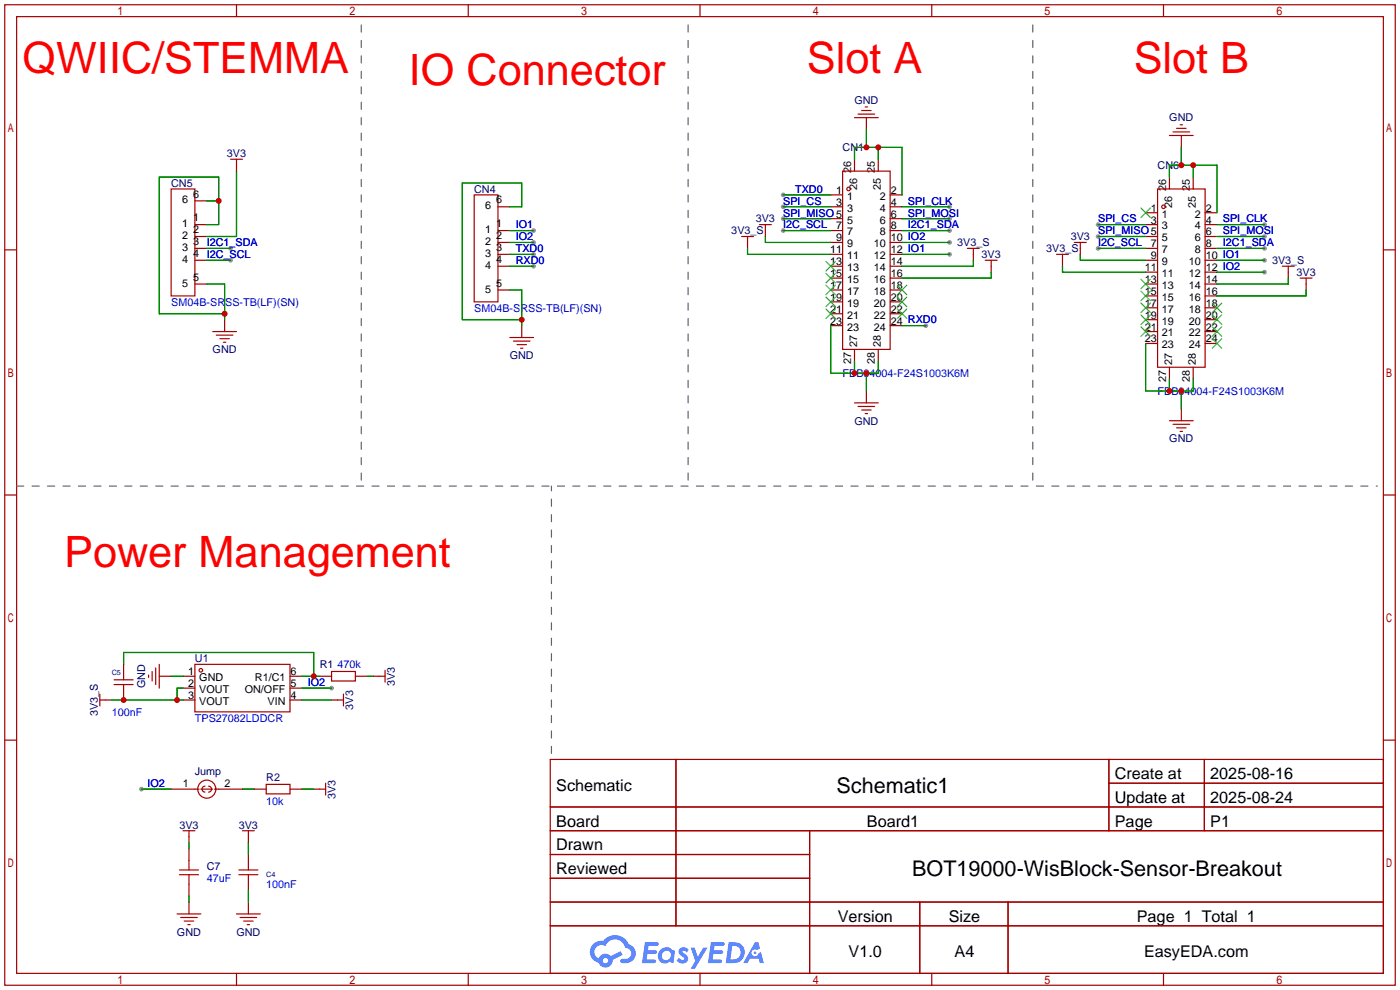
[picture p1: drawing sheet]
<svg xmlns="http://www.w3.org/2000/svg" width="299mm" height="212mm" viewBox="0 0 299 212" stroke-linecap="round" stroke-linejoin="round" font-family="sans-serif">
<g fill="#999">
<circle cx="114" cy="51.8" r=".51"/>
<circle cx="114" cy="54.4" r=".51"/>
<circle cx="114" cy="56.9" r=".51"/>
<circle cx="49.3" cy="53.1" r=".51"/>
<circle cx="49.3" cy="55.6" r=".51"/>
<circle cx="114" cy="49.3" r=".51"/>
<circle cx="167.4" cy="41.7" r=".51"/>
<circle cx="167.4" cy="44.2" r=".51"/>
<circle cx="167.4" cy="46.7" r=".51"/>
<circle cx="167.4" cy="49.3" r=".51"/>
<circle cx="202.9" cy="44.2" r=".51"/>
<circle cx="202.9" cy="46.7" r=".51"/>
<circle cx="202.9" cy="49.3" r=".51"/>
<circle cx="202.9" cy="51.8" r=".51"/>
<circle cx="202.9" cy="54.4" r=".51"/>
<circle cx="197.9" cy="69.6" r=".51"/>
<circle cx="234.7" cy="48" r=".51"/>
<circle cx="234.7" cy="50.5" r=".51"/>
<circle cx="234.7" cy="53.1" r=".51"/>
<circle cx="270.3" cy="48" r=".51"/>
<circle cx="270.3" cy="50.5" r=".51"/>
<circle cx="270.3" cy="53.1" r=".51"/>
<circle cx="270.3" cy="55.6" r=".51"/>
<circle cx="270.3" cy="58.2" r=".51"/>
<circle cx="70.9" cy="147.1" r=".51"/>
<circle cx="30.2" cy="168.7" r=".51"/>
</g>
<g fill="none" stroke="#a10000" stroke-width=".25">
<path d="M1 1h297.2v209.6h-297.2zM3.6 3.6h292.1v204.4h-292.1zM50.5 1v2.6M100.1 1v2.6M149.6 1v2.6M199.1 1v2.6M248.7 1v2.6M1 53.4h2.6M295.7 53.4h2.5M1 105.8h2.6M295.7 105.8h2.5M1 158.2h2.6"/>
<path d="M295.7 158.2h2.5M117.6 162.3h178.1v45.7h-178.1zM117.6 172.5h178.1M117.6 177.5h178.1M144.5 162.3v35.6M173 177.5v30.5M237 162.3v15.2M237 167.4h58.7M257.4 162.3v15.2M117.6 182.6h55.4M117.6 192.8h178.1M117.6 187.7h55.4"/>
<path d="M117.6 197.9h178.1M196.6 192.8v15.2M215.4 192.8v15.2M50.5 208v2.6M100.1 208v2.6M149.6 208v2.6M199.1 208v2.6M248.7 208v2.6"/>
</g>
<g fill="#5487ff">
<path d="M145.3 202.7a1.3 1.3 0 0 1 1.9 .3l-.4 .6a.54 .54 0 0 0-.9-.2l.1 .2a1.34 1.34 0 0 1 .9 1.8 1.47 1.47 0 0 1-2.3-.1l.5-.6 .8 .5a.31 .31 0 0 0 .4-.3 .31 .31 0 0 0-.3-.4 1.12 1.12 0 0 1-.7-1.8z"/>
<path d="M147.6 202.5h.9l.6 2 1.2-2h.9l-2.7 4.6h-.9l1-1.7z"/>
<path d="M137.8 201.4h1.7a1.31 1.31 0 0 1 1.2 .2 .4 .4 0 0 1-.3 .5l-1.8 .1-.1 .9h1.6a.4 .4 0 0 1 .4 .4 .4 .4 0 0 1-.5 .4h-1.6l-.2 1.2h1.4a.46 .46 0 0 1 .5 0 .46 .46 0 0 1 .1 .5l-.4 .2h-2.6z"/>
<path d="M151.9 201.4h1.7a1.32 1.32 0 0 1 1.2 .2 .39 .39 0 0 1-.3 .5l-1.8 .1-.1 .9h1.6a.4 .4 0 0 1 .4 .4 .4 .4 0 0 1-.4 .4h-1.7l-.2 1.2h1.4a.46 .46 0 0 1 .5 0 .46 .46 0 0 1 .1 .5l-.4 .2h-2.6z"/>
<path d="M161.3 201.4h.8l.3 1.3-.6 .4a.75 .75 0 0 0-1.1 .3 .75 .75 0 0 0 .5 1 .75 .75 0 0 0 .9-.7l.5-.2 .6 2.3h-.8l-.3-.9h-1.8l-.5 .9h-1z"/>
<path d="M155.7 201.4l-.6 4.4h1.5a2.27 2.27 0 0 0 2.6-2.2 2.27 2.27 0 0 0-2.7-2.2zM156.5 202.1a1.5 1.5 0 0 1 1.8 1.6 1.5 1.5 0 0 1-1.9 1.4h-.3z"/>
<path d="M141.2 203a1.6 1.6 0 0 0-.3 2.3 1.6 1.6 0 0 0 2.3 .2l.7 .3 .3-2.4-.1-.3-.5-.1a1.58 1.58 0 0 0-2.4 0zM141.8 203.5a.98 .98 0 0 1 1.6 .4 .98 .98 0 0 1-1.1 1.3 .94 .94 0 0 1-.9-.7 .94 .94 0 0 1 .4-1z"/>
<path d="M126.8 201.8a2.37 2.37 0 0 0 1.1 4 1.54 1.54 0 0 0 1.8 1 1.54 1.54 0 0 0 1.2-1.6l2.2-1.1-.5-.8-2 1a1.57 1.57 0 0 0-2.7 .5 1.5 1.5 0 0 1-.7-2.1 1.5 1.5 0 0 1 2.2-.5 2.23 2.23 0 0 1 2.3-1.4 2.23 2.23 0 0 1 2 1.8 1.16 1.16 0 0 1 1.2 1.1 1.16 1.16 0 0 1-1.1 1.2h-.7a.47 .47 0 0 0-.5 .4 .47 .47 0 0 0 .4 .5 2.17 2.17 0 0 0 2.5-.9 2.17 2.17 0 0 0-.3-2.7l-.8-.4a3.2 3.2 0 0 0-5.5-.7l-1.1 .1zM128.8 205.3a.6 .6 0 0 1 1.2 0 .6 .6 0 0 1-1.2 0z"/>
<circle cx="161.4" cy="203.6" r=".28"/>
</g>
<g fill="none" stroke="#a10000" stroke-width=".25">
<path d="M49.3 34h2.5M50.5 34v2.6M180.1 36.6h10.1v38.1h-10.1zM182.6 34v2.6M182.6 25.1h5.1M183.4 24.4h3.5M184.1 23.6h2.1M184.9 22.9h.5M185.2 25.1v2.6M187.7 34v2.6M249.9 37.8v2.6M249.9 29h5.1"/>
<path d="M250.7 28.2h3.6M251.5 27.4h2M252.2 26.7h.5M252.5 29v2.5M255 37.8v2.6M36.6 40.4h5.1v22.8h-5.1zM41.7 48h2.5M41.7 50.5h2.5M41.7 53.1h2.5M41.7 55.6h2.5M41.7 42.9h2.5M101.3 41.7h5.1v22.8h-5.1z"/>
<path d="M106.4 44.2h2.6M106.4 49.3h2.6M106.4 51.8h2.6M106.4 54.4h2.6M106.4 56.9h2.6M158.5 50.5h2.5M159.8 50.5v2.6M162.3 48h2.5M163.6 48v2.5M177.5 41.7h2.6M177.5 44.2h2.6M177.5 46.7h2.6"/>
<path d="M177.5 49.3h2.6M177.5 51.8h2.6M177.5 54.4h2.6M177.5 56.9h2.6M177.5 59.4h2.6M190.2 41.7h2.6M190.2 44.2h2.6M190.2 46.7h2.6M190.2 49.3h2.6M190.2 51.8h2.6M190.2 54.4h2.6M190.2 56.9h2.6"/>
<path d="M190.2 59.4h2.6M206.8 53.1h2.5M208 53.1v2.5M210.6 55.6h2.5M211.8 55.6v2.6M225.8 54.4h2.5M227.1 54.4v2.5M229.6 51.8h2.6M230.9 51.8v2.6M244.9 48h2.5M244.9 50.5h2.5M244.9 53.1h2.5"/>
<path d="M244.9 55.6h2.5M244.9 45.5h2.5M244.9 58.2h2.5M247.4 40.4h10.2v38.1h-10.2zM257.6 48h2.5M257.6 50.5h2.5M257.6 53.1h2.5M257.6 55.6h2.5M257.6 45.5h2.5M257.6 58.2h2.5M274.1 56.9h2.5M275.3 56.9v2.5"/>
<path d="M277.9 59.4h2.5M279.1 59.4v2.6M41.7 60.7h2.5M45.5 70.9h5M46.2 71.6h3.6M47 72.4h2M47.8 73.2h.5M48 68.3v2.6M106.4 62h2.6M109 72.1h5M109.7 72.9h3.6M110.5 73.7h2"/>
<path d="M111.3 74.4h.5M111.5 69.6v2.5M177.5 62h2.6M177.5 64.5h2.6M177.5 67.1h2.6M177.5 69.6h2.6M182.6 74.7v2.5M187.7 74.7v2.5M190.2 62h2.6M190.2 64.5h2.6M190.2 67.1h2.6M190.2 69.6h2.6"/>
<path d="M244.9 60.7h2.5M244.9 70.9h2.5M244.9 63.2h2.5M244.9 65.8h2.5M244.9 68.3h2.5M244.9 73.4h2.5M249.9 78.5v2.5M255 78.5v2.5M257.6 60.7h2.5M257.6 70.9h2.5M257.6 63.2h2.5M257.6 65.8h2.5"/>
<path d="M257.6 68.3h2.5M257.6 73.4h2.5M182.6 86.1h5.1M183.4 86.9h3.5M184.1 87.6h2.1M184.9 88.4h.5M185.2 83.6v2.5M249.9 89.9h5.1M250.7 90.7h3.6M251.5 91.4h2M252.2 92.2h.5M252.5 87.4v2.5"/>
<path d="M21.3 149.6h2.6M21.3 148.3v2.6M24.4 145.3h4M24.4 146.3h4M26.4 142v3.3M26.4 146.3v3.3M31.7 144.3v.5M32.5 143.5v2M33.3 142.7v3.6M34 144.5h2.6M34 142v5.1M39.1 144.5h2.6"/>
<path d="M39.1 147.1h2.6M39.1 149.6h2.6M41.7 142h20.3v10.1h-20.3zM62 144.5h2.5M62 147.1h2.5M62 149.6h2.5M68.3 144.5h2.6M70.9 143.5h5v2h-5zM70.9 149.6h2.5M73.4 148.3v2.6M75.9 144.5h2.6M79.8 144.5h2.5"/>
<path d="M82.3 143.3v2.5M36.6 168.7h5.9M39.1 177.5h2.6M40.4 177.5v2.6M42.9 168.7h2.6M43.8 168a.64 .64 0 0 0-.6 .7 .64 .64 0 0 0 .6 .6M44.6 168a.64 .64 0 0 1 .6 .7 .64 .64 0 0 1-.6 .6M45.8 168.7h6M51.8 177.5h2.6M53.1 177.5v2.6M54.4 168.7h2.5M56.9 167.6h5.1v2.1h-5.1z"/>
<path d="M62 168.7h2.5M67.1 168.7h2.5M69.6 167.4v2.5M37.8 195.3h5.1M38.4 186.9h4M38.4 185.9h4M38.6 196.1h3.6M39.4 196.9h2M40.1 197.6h.5M40.4 181.4v4.5M40.4 186.9v4.6M40.4 192.8v2.5"/>
<path d="M50.5 195.3h5.1M51.1 186.9h4M51.1 185.9h4M51.3 196.1h3.6M52.1 196.9h2M52.8 197.6h.5M53.1 182.6v3.3M53.1 186.9v3.3M53.1 192.8v2.5"/>
<circle cx="181.4" cy="40.4" r=".38"/>
<circle cx="248.7" cy="44.2" r=".38"/>
<circle cx="42.9" cy="143.3" r=".38"/>
<circle cx="44.2" cy="168.7" r="1.93"/>
</g>
<g fill="none" stroke="#3c3" stroke-width=".25">
<path d="M176.5 58.4l2.1 2.1M176.5 55.9l2.1 2M178.6 58.4l-2.1 2.1M178.6 55.9l-2.1 2M243.8 59.7l2.1 2M243.8 44.4l2.1 2.1M245.9 59.7l-2.1 2M245.9 44.4l-2.1 2.1M176.5 66l2.1 2.1M176.5 63.5l2.1 2M176.5 61l2.1 2M178.6 66l-2.1 2.1"/>
<path d="M178.6 63.5l-2.1 2M178.6 61l-2.1 2M191.8 61l2 2M191.8 63.5l2 2M191.8 66l2 2.1M193.8 61l-2 2M193.8 63.5l-2 2M193.8 66l-2 2.1M243.8 69.8l2.1 2.1M243.8 67.3l2.1 2M243.8 64.8l2.1 2M243.8 62.2l2.1 2.1"/>
<path d="M245.9 69.8l-2.1 2.1M245.9 67.3l-2.1 2M245.9 64.8l-2.1 2M245.9 62.2l-2.1 2.1M259.1 64.8l2 2M259.1 67.3l2 2M259.1 69.8l2 2.1M259.1 72.4l2 2M261.1 64.8l-2 2M261.1 67.3l-2 2M261.1 69.8l-2 2.1M261.1 72.4l-2 2"/>
</g>
<g fill="none" stroke="#008700" stroke-width=".25">
<path d="M50.5 36.6v13.9h-6.3M182.6 34v-2.5h10.2v10.2M185.2 27.7v3.8M187.7 31.5v2.5M249.9 37.8v-2.5h10.2v10.2M252.5 31.5v3.8M255 35.3v2.5M44.2 53.1h5.1M44.2 55.6h5.1M44.2 48h2.5v-10.2h-12.7v29.3h14M44.2 42.9h2.5M109 51.8h5"/>
<path d="M109 54.4h5M109 56.9h5M109 49.3h5M109 44.2h2.5v-5.1h-12.7v29.2h12.7M159.8 53.1v1.3h17.7M163.6 50.5v1.3h13.9M167.4 49.3h10.1M167.4 44.2h10.1M167.4 41.7h10.1M167.4 46.7h10.1M192.8 51.8h10.1M192.8 54.4h10.1"/>
<path d="M192.8 49.3h10.1M192.8 44.2h10.1M192.8 46.7h10.1M208 55.6v1.3h-15.2M211.8 58.2v1.2h-19M227.1 56.9v1.3h17.8M230.9 54.4v1.2h14M234.7 50.5h10.2M234.7 53.1h10.2M234.7 48h10.2M260.1 50.5h10.2M260.1 53.1h10.2"/>
<path d="M260.1 55.6h10.2M260.1 48h10.2M260.1 58.2h10.2M275.3 59.4v1.3h-15.2M44.2 60.7h3.8v7.6M109 62h2.5v7.6M177.5 69.6v10.2h10.2v-2.6M182.6 77.2v2.6M185.2 79.8v3.8M192.8 69.6h5.1M244.9 73.4v10.2h10.1v-2.6M279.1 62v1.2h-19"/>
<path d="M249.9 81v2.6M252.5 83.6v3.8M23.9 149.6h15.2M26.4 142v-2.6h40.7v5.1M36.6 144.5h2.5M39.1 147.1h-1.3v2.5M64.5 147.1h6.4M64.5 144.5h3.8M64.5 149.6h6.4M78.5 144.5h1.3M30.2 168.7h6.4M51.8 168.7h2.6"/>
<path d="M64.5 168.7h2.6M40.4 180.1v1.3M40.4 191.5v1.3M53.1 180.1v2.5M53.1 190.2v2.6"/>
</g>
<path d="M3.6 103.9h290.8M77.2 102.6v-99M147.1 102.6v-99M220.7 102.6v-99M117.9 161v-57.1" fill="none" stroke="#666" stroke-width=".25" stroke-dasharray="1.5 1.8"/>
<g fill="#c00">
<circle cx="48" cy="67.1" r=".63"/>
<circle cx="46.7" cy="42.9" r=".63"/>
<circle cx="111.5" cy="68.3" r=".63"/>
<circle cx="185.2" cy="31.5" r=".63"/>
<circle cx="187.7" cy="31.5" r=".63"/>
<circle cx="185.2" cy="79.8" r=".63"/>
<circle cx="182.6" cy="79.8" r=".63"/>
<circle cx="252.5" cy="35.3" r=".63"/>
<circle cx="255" cy="35.3" r=".63"/>
<circle cx="252.5" cy="83.6" r=".63"/>
<circle cx="249.9" cy="83.6" r=".63"/>
<circle cx="67.1" cy="144.5" r=".63"/>
<circle cx="37.8" cy="149.6" r=".63"/>
<circle cx="26.4" cy="149.6" r=".63"/>
</g>
<g font-size="9.2" fill="#f00">
<text x="4.8" y="15.7">QWIIC/STEMMA</text>
<text x="172.5" y="15.7">Slot A</text>
<text x="242.3" y="15.7">Slot B</text>
<text x="87.4" y="18.2">IO Connector</text>
<text x="13.7" y="121.1">Power Management</text>
</g>
<g font-size="4.6">
<text x="178.8" y="169.4">Schematic1</text>
<text x="195" y="187.2">BOT19000-WisBlock-Sensor-Breakout</text>
</g>
<g font-size="3.5">
<text x="238.3" y="166.5">Create at</text>
<text x="258.7" y="166.5">2025-08-16</text>
<text x="118.9" y="169.1">Schematic</text>
<text x="238.3" y="171.6">Update at</text>
<text x="258.7" y="171.6">2025-08-24</text>
<text x="118.9" y="176.7">Board</text>
<text x="185.3" y="176.7">Board1</text>
<text x="238.3" y="176.7">Page</text>
<text x="258.7" y="176.7">P1</text>
<text x="118.9" y="181.8">Drawn</text>
<text x="118.9" y="186.8">Reviewed</text>
<text x="179.1" y="197">Version</text>
<text x="202.8" y="197">Size</text>
<text x="243" y="197">Page 1 Total 1</text>
<text x="181.4" y="204.6">V1.0</text>
<text x="204" y="204.6">A4</text>
<text x="244.5" y="204.6">EasyEDA.com</text>
</g>
<g font-size="2.3" fill="#000080">
<text x="182.6" y="22.1">GND</text>
<text x="249.9" y="26">GND</text>
<text x="48.5" y="33.6">3V3</text>
<text x="180.1" y="32.3">CN1</text>
<text x="36.6" y="39.9">CN5</text>
<text x="101.3" y="41.2">CN4</text>
<text x="247.4" y="36.1">CN6</text>
<text x="161.5" y="47.5">3V3</text>
<text x="156.3" y="50.1">3V3_S</text>
<text x="204.6" y="52.6">3V3_S</text>
<text x="223.6" y="53.9">3V3_S</text>
<text x="228.8" y="51.4">3V3</text>
<text x="209.8" y="55.2">3V3</text>
<text x="271.9" y="56.4">3V3_S</text>
<text x="277.1" y="59">3V3</text>
<text x="45.4" y="75.5">GND</text>
<text x="108.9" y="76.8">GND</text>
<text x="182.6" y="90.7">GND</text>
<text x="249.9" y="94.5">GND</text>
<text x="41.7" y="141.5">U1</text>
<text x="68.3" y="142.8">R1</text>
<text x="31" y="147.1" transform="rotate(-90 31 147.1)">GND</text>
<text x="84.4" y="146.6" transform="rotate(-90 84.4 146.6)">3V3</text>
<text x="20.9" y="153.1" transform="rotate(-90 20.9 153.1)">3V3_S</text>
<text x="75.5" y="151.7" transform="rotate(-90 75.5 151.7)">3V3</text>
<text x="41.7" y="165.7">Jump</text>
<text x="56.9" y="166.9">R2</text>
<text x="71.7" y="170.7" transform="rotate(-90 71.7 170.7)">3V3</text>
<text x="38.3" y="177.1">3V3</text>
<text x="51" y="177.1">3V3</text>
<text x="44.2" y="186">C7</text>
<text x="37.8" y="199.9">GND</text>
<text x="50.5" y="199.9">GND</text>
</g>
<g font-size="2.3" fill="#00f">
<text x="169.9" y="41.2">TXD0</text>
<text x="167.4" y="43.7">SPI_CS</text>
<text x="167.4" y="46.3">SPI_MISO5</text>
<text x="194.1" y="43.7">SPI_CLK</text>
<text x="194.1" y="46.3">SPI_MOSI</text>
<text x="234.7" y="47.5">SPI_CS</text>
<text x="261.4" y="47.5">SPI_CLK</text>
<text x="110.2" y="51.4">IO2</text>
<text x="110.2" y="53.9">TXD0</text>
<text x="110.2" y="48.8">IO1</text>
<text x="167.4" y="48.8">I2C_SCL</text>
<text x="194.1" y="48.8">I2C1_SDA</text>
<text x="234.7" y="50.1">SPI_MISO5</text>
<text x="234.7" y="52.6">I2C_SCL</text>
<text x="261.4" y="50.1">SPI_MOSI</text>
<text x="261.4" y="52.6">I2C1_SDA</text>
<text x="110.2" y="56.4">RXD0</text>
<text x="36.6" y="65.3">SM04B-SRSS-TB(LF)(SN)</text>
<text x="101.3" y="66.6">SM04B-SRSS-TB(LF)(SN)</text>
<text x="180.1" y="80.6">FBB04004-F24S1003K6M</text>
<text x="247.4" y="84.4">FBB04004-F24S1003K6M</text>
<text x="72.1" y="142.8">470k</text>
<text x="65.8" y="146.6">IO2</text>
<text x="23.9" y="153">100nF</text>
<text x="41.7" y="154.2">TPS27082LDDCR</text>
<text x="31.5" y="168.2">IO2</text>
<text x="56.9" y="172">10k</text>
<text x="44.2" y="188.5">47uF</text>
<text x="56.9" y="189.8">100nF</text>
</g>
<g font-size="2.3">
<text x="178.7" y="41.4">1</text>
<text x="181.9" y="36.9" transform="rotate(-90 181.9 36.9)">26</text>
<text x="183.2" y="40.6" transform="rotate(-90 183.2 40.6)">26</text>
<text x="187" y="36.9" transform="rotate(-90 187 36.9)">25</text>
<text x="188.3" y="40.6" transform="rotate(-90 188.3 40.6)">25</text>
<text x="190.4" y="41.4">2</text>
<text x="249.2" y="40.7" transform="rotate(-90 249.2 40.7)">26</text>
<text x="254.3" y="40.7" transform="rotate(-90 254.3 40.7)">25</text>
<text x="38.9" y="43.5">6</text>
<text x="41.3" y="47.3">1</text>
<text x="41.3" y="42.2">6</text>
<text x="103.7" y="44.7">6</text>
<text x="106.1" y="43.5">6</text>
<text x="178.7" y="44">3</text>
<text x="181" y="47.8">5</text>
<text x="181" y="45.2">3</text>
<text x="181" y="42.7">1</text>
<text x="188" y="42.7">2</text>
<text x="188" y="45.2">4</text>
<text x="188" y="47.8">6</text>
<text x="190.4" y="44">4</text>
<text x="190.4" y="46.5">6</text>
<text x="246" y="47.8">3</text>
<text x="246" y="45.2">1</text>
<text x="248.3" y="46.5">1</text>
<text x="250.5" y="44.4" transform="rotate(-90 250.5 44.4)">26</text>
<text x="255.3" y="46.5">2</text>
<text x="255.6" y="44.4" transform="rotate(-90 255.6 44.4)">25</text>
<text x="257.7" y="45.2">2</text>
<text x="257.7" y="47.8">4</text>
<text x="38.9" y="48.6">1</text>
<text x="38.9" y="51.1">2</text>
<text x="38.9" y="53.6">3</text>
<text x="41.3" y="49.8">2</text>
<text x="41.3" y="52.4">3 I2C1_SDA</text>
<text x="103.7" y="49.8">1</text>
<text x="103.7" y="52.4">2</text>
<text x="106.1" y="48.6">1</text>
<text x="106.1" y="51.1">2</text>
<text x="106.1" y="53.6">3</text>
<text x="178.7" y="51.6">9</text>
<text x="178.7" y="49">7</text>
<text x="181" y="52.9">9</text>
<text x="181" y="50.3">7</text>
<text x="186.7" y="52.9">10</text>
<text x="188" y="50.3">8</text>
<text x="190.4" y="49">8</text>
<text x="190.4" y="51.6">10 IO2</text>
<text x="246" y="52.9">7</text>
<text x="248.3" y="51.6">5</text>
<text x="248.3" y="49">3</text>
<text x="255.3" y="49">4</text>
<text x="255.3" y="51.6">6</text>
<text x="257.7" y="50.3">6</text>
<text x="257.7" y="52.9">8</text>
<text x="38.9" y="56.2">4</text>
<text x="41.3" y="54.9">4 I2C_SCL</text>
<text x="41.3" y="60">5</text>
<text x="103.7" y="54.9">3</text>
<text x="103.7" y="57.4">4</text>
<text x="106.1" y="56.2">4</text>
<text x="177.4" y="59.2">15</text>
<text x="177.4" y="56.7">13</text>
<text x="177.4" y="54.1">11</text>
<text x="181" y="57.9">13</text>
<text x="181" y="55.4">11</text>
<text x="186.7" y="55.4">12</text>
<text x="186.7" y="57.9">14</text>
<text x="190.4" y="54.1">12 IO1</text>
<text x="190.4" y="56.7">14</text>
<text x="190.4" y="59.2">16</text>
<text x="244.7" y="57.9">11</text>
<text x="246" y="55.4">9</text>
<text x="248.3" y="59.2">11</text>
<text x="248.3" y="56.7">9</text>
<text x="248.3" y="54.1">7</text>
<text x="254" y="56.7">10</text>
<text x="254" y="59.2">12</text>
<text x="255.3" y="54.1">8</text>
<text x="257.7" y="55.4">10 IO1</text>
<text x="257.7" y="57.9">12 IO2</text>
<text x="38.9" y="61.3">5</text>
<text x="103.7" y="62.5">5</text>
<text x="106.1" y="61.3">5</text>
<text x="177.4" y="64.3">19</text>
<text x="177.4" y="61.7">17</text>
<text x="181" y="65.6">19</text>
<text x="181" y="63">17</text>
<text x="181" y="60.5">15</text>
<text x="186.7" y="60.5">16</text>
<text x="186.7" y="63">18</text>
<text x="186.7" y="65.6">20</text>
<text x="190.4" y="61.7">18</text>
<text x="190.4" y="64.3">20</text>
<text x="244.7" y="65.6">17</text>
<text x="244.7" y="63">15</text>
<text x="244.7" y="60.5">13</text>
<text x="248.3" y="64.3">15</text>
<text x="248.3" y="61.7">13</text>
<text x="254" y="61.7">14</text>
<text x="254" y="64.3">16</text>
<text x="257.7" y="60.5">14</text>
<text x="257.7" y="63">16</text>
<text x="257.7" y="65.6">18</text>
<text x="177.4" y="69.4">23</text>
<text x="177.4" y="66.8">21</text>
<text x="181" y="70.6">23</text>
<text x="181" y="68.1">21</text>
<text x="186.7" y="68.1">22</text>
<text x="186.7" y="70.6">24</text>
<text x="190.4" y="66.8">22</text>
<text x="190.4" y="69.4">24 RXD0</text>
<text x="244.7" y="70.6">21</text>
<text x="244.7" y="68.1">19</text>
<text x="248.3" y="71.9">21</text>
<text x="248.3" y="69.4">19</text>
<text x="248.3" y="66.8">17</text>
<text x="254" y="66.8">18</text>
<text x="254" y="69.4">20</text>
<text x="254" y="71.9">22</text>
<text x="257.7" y="68.1">20</text>
<text x="257.7" y="70.6">22</text>
<text x="181.9" y="77.9" transform="rotate(-90 181.9 77.9)">27</text>
<text x="183.2" y="74.2" transform="rotate(-90 183.2 74.2)">27</text>
<text x="187" y="77.9" transform="rotate(-90 187 77.9)">28</text>
<text x="188.3" y="74.2" transform="rotate(-90 188.3 74.2)">28</text>
<text x="244.7" y="73.2">23</text>
<text x="248.3" y="74.4">23</text>
<text x="254" y="74.4">24</text>
<text x="257.7" y="73.2">24</text>
<text x="249.2" y="81.7" transform="rotate(-90 249.2 81.7)">27</text>
<text x="250.5" y="78" transform="rotate(-90 250.5 78)">27</text>
<text x="254.3" y="81.7" transform="rotate(-90 254.3 81.7)">28</text>
<text x="255.6" y="78" transform="rotate(-90 255.6 78)">28</text>
<text x="40.2" y="144.3">1</text>
<text x="40.2" y="146.8">2</text>
<text x="40.2" y="149.4">3</text>
<text x="42.6" y="145.6">GND</text>
<text x="42.6" y="148.1">VOUT</text>
<text x="52.3" y="148.1">ON/OFF</text>
<text x="54.5" y="145.6">R1/C1</text>
<text x="62.1" y="149.4">4</text>
<text x="62.1" y="146.8">5</text>
<text x="62.1" y="144.3">6</text>
<text x="42.6" y="150.6">VOUT</text>
<text x="57.2" y="150.6">VIN</text>
<text x="39.1" y="168.2">1</text>
<text x="48" y="168.2">2</text>
</g>
<g font-size="1.6" fill="#000080">
<text x="23.9" y="144.2">C5</text>
<text x="56.9" y="187.4">C4</text>
</g>
</svg>
